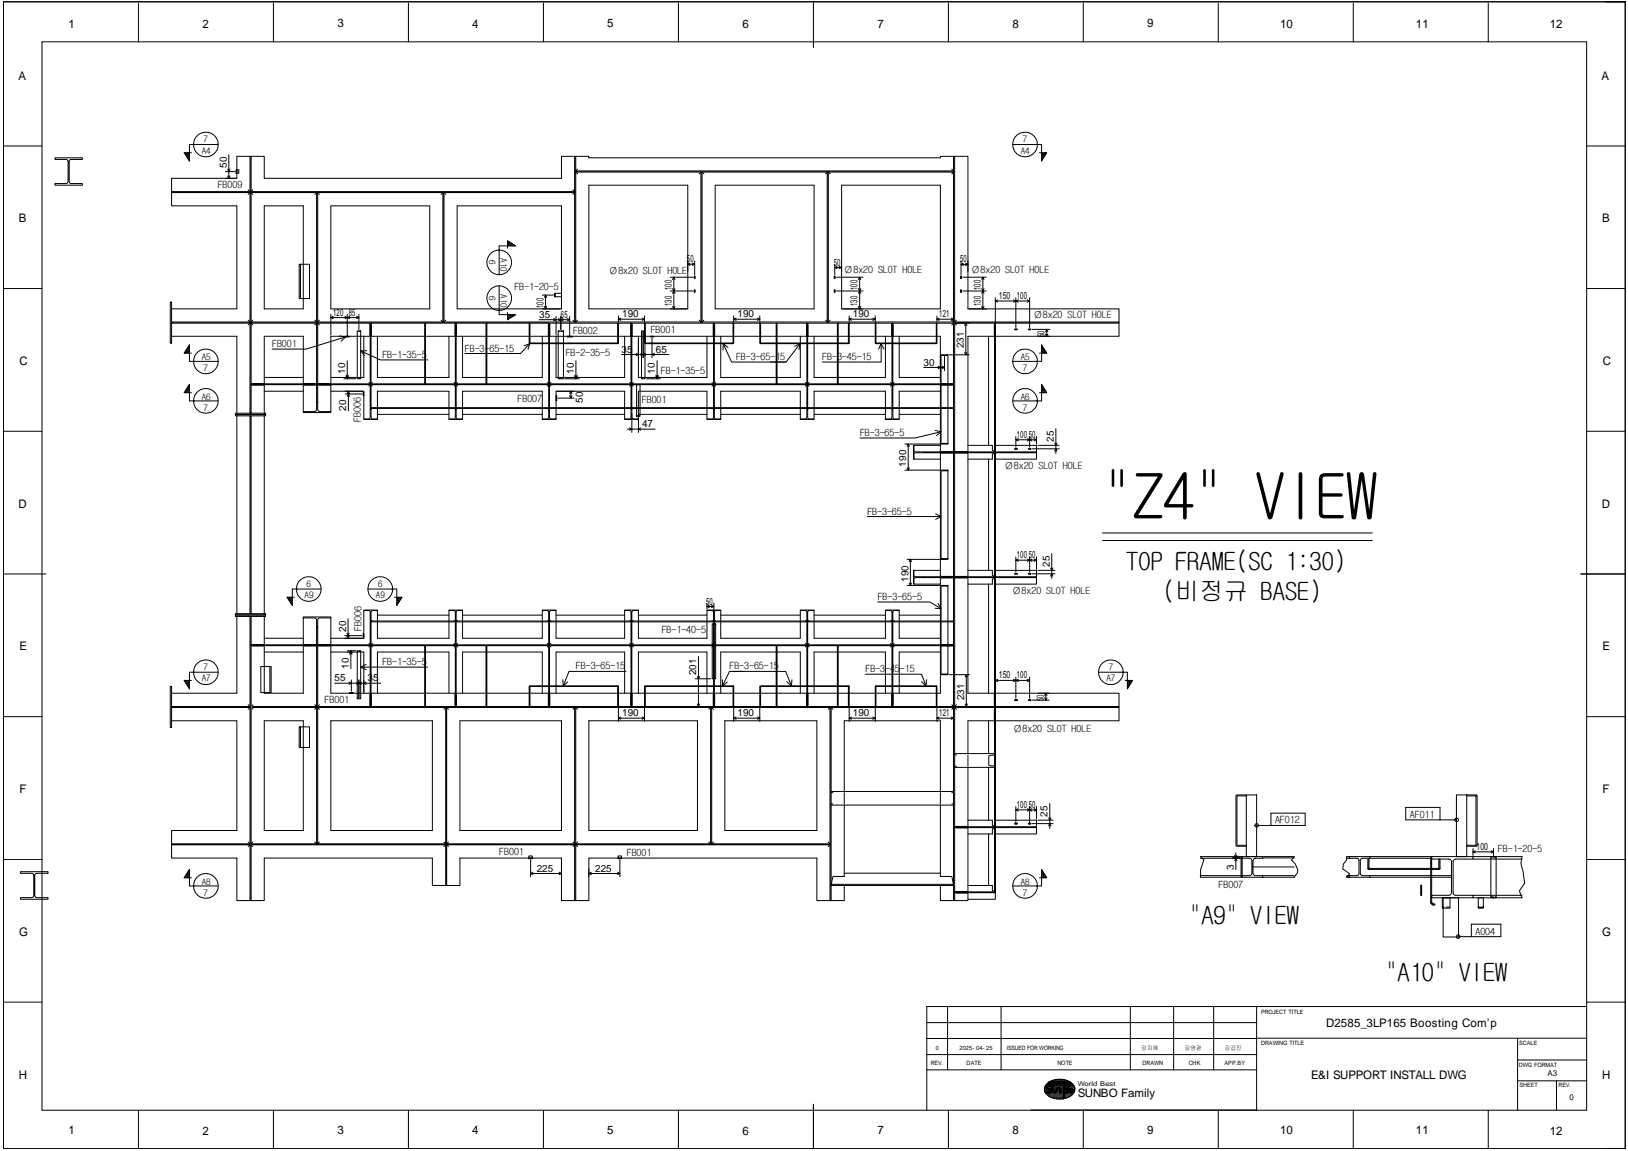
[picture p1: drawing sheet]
<svg xmlns="http://www.w3.org/2000/svg" width="420mm" height="297mm" viewBox="0 0 420 297" stroke-linecap="round" stroke-linejoin="round" font-family="sans-serif">
<g fill="none" stroke="#000" stroke-width=".26">
<path d="M10.8 10.8h398.7v275.7h-398.7zM35.7 .5h.1M35.7 .8v10M70.6 .5h.1M70.6 .8v10M105.4 .5h.1M105.4 .8v10M140.2 .5h.1M140.2 .8v10M175.1 .5h.1M175.1 .8v10M209.9 .5h.1"/>
<path d="M209.9 .8v11.5M244.8 .5h.1M244.8 .8v10M279.6 .5h.1M279.6 .8v10M314.4 .5h.1M314.4 .8v10M349.2 .5h.1M349.2 .8v10M384.1 .5h.1M384.1 .8v10M.8 37.6h.1"/>
<path d="M.9 37.7h9.9M47.7 39.4l-.1 .1M47.9 39.4l-.1 .3M48.2 39.4l-.3 .5M48.4 39.4l-.4 .7M48.7 39.4l-.6 .9M48.9 39.5l-.7 1M48.9 39.9l-.6 .8M56.3 37.3h-7.4v4.2l-1.4-2.1h1.9M59.1 39.9v6.1M261.4 37.3h7.4v4.2l1.3-2.1h-1.8M268.8 39.5l.7 1"/>
<path d="M268.8 39.9l.5 .8M269 39.4l.6 .9M269.2 39.4l.5 .7M269.5 39.4l.3 .5M269.7 39.4l.3 .3M270 39.4l.1 .1M409.5 37.7h9.9M14.2 40.7h7.1v.4h-3l-.3 .2-.1 .3 .1 5.6 3.3 .2v.4h-7.1v-.4h2.9l.3-.2 .2-.3-.2-5.6-3.2-.2zM44.3 49.7v3.4h16.8v26.6h-16.8M44.3 49.4h20.2v.3h-20.2zM48.9 40.3l-.4 .6M48.9 40.7l-.3 .4"/>
<path d="M48.9 41.1l-.2 .2M48.9 41.5h.1M58.2 46h2.6M58.2 44.3h2.4M58.8 45.4l.3 .6M58.8 43.6l.3 .7 .3-.7M59.4 45.4l-.3 .6M60.9 43.8h.2v.9h-.2zM61.1 43.8h.5v.9h-.5M64 49l.5 .4M64.5 40.3h-3.4v5.7h-16.8v3.4M64.5 40.3h.3v66.3h-.3z"/>
<path d="M64.5 49.7l-.5 .5M64.8 40.3h3.4v5.7h76.7v-5.7h3.4M64.8 49.4h83.5v.3h-83.5zM64.8 49.7l.4 .5M65.2 49l-.4 .4M68.2 53.1h10.1v26.6h-10.1zM81.7 49.7h.3v33.4h-.3zM81.7 49.7l-.5 .5M82 49.7l.4 .5M85.4 53.1h25.5v26.6h-25.5zM114.3 49.7h.3v33.4h-.3zM114.3 49.7l-.5 .5"/>
<path d="M114.6 49.7l.4 .5M118 53.1h26.9v26.6h-26.9zM147.9 49l.4 .4M148.3 40.3h.3v42.8h-.3zM148.3 49.7l-.4 .5M148.6 40.3h3.4v.4h90.7v-.4h3.4M148.6 44.1h97.5v.3h-97.5zM148.6 44.4l.5 .5M149.1 43.6l-.5 .5M152 47.8h25.5v31.9h-25.5zM180.9 44.4h.3v38.7h-.3zM180.9 44.4l-.4 .5"/>
<path d="M181.2 44.4l.5 .5M184.6 47.8h25.5v31.9h-25.5zM213.5 44.4h.3v38.7h-.3zM213.5 44.4l-.4 .5M213.8 44.4l.4 .5M217.2 47.8h25.5v31.9h-25.5zM245.7 43.6l.4 .5M246.1 44.4l-.4 .5M246.4 40.3h3.4v39.4h39v3.4M268.8 40.3l.4 .6M268.8 40.7l.3 .4M268.8 41.1l.1 .2"/>
<path d="M.8 74.5h10M43.9 77.9h.4v10.7h-.4zM77.6 68.2h-.4v8.8h2.7v-8.8h-2.3v8.8M128.8 73.7v7.5h4.3l-2.1 1.3v-1.9M131 64v-1.9l2.1 1.4h-4.3v7.4M131.1 62.2h-.1M131.3 62.3l-.3 .2M131.4 62.4l-.4 .3M131.7 62.6l-.7 .4M131.9 62.7l-.9 .5M132.1 62.8l-1 .7M132.2 62.9l-.8 .6"/>
<path d="M132.5 63.1l-.7 .4M132.7 63.2l-.5 .3M132.9 63.3l-.3 .2M140 76.2h2.8M140.5 79.1l.3 .6M140.8 76.2l-.3 .6M140.8 76.2l.3 .6M140.8 76.2v3.5M141.1 79.1l-.3 .6M143.3 75.7h1.6v.9h-1.8v-.9h.2v.9M173 75.1h5.8M173 71.5h5.8"/>
<path d="M173.6 79.1l.3 .6M173.6 74.5l.3 .6M173.9 75.1l-.3 .6M173.9 75.1l.3 .6M173.9 71.5v8.2M173.9 71.5l-.3 .6M173.9 71.5l.3 .6M174.2 79.1l-.3 .6M174.2 74.5l-.3 .6M177.5 68.2l.6 .3M177.5 68.2h1.8M178.1 67.9l-.6 .3"/>
<path d="M178.7 67.9l.6 .3M179.2 71.2l.2 .2-.1 .5zM179.2 74.8l.2 .1-.1 .5zM179.3 67.4v3.5M179.3 68.2l-.6 .3M215.3 71.2l.3 .2-.2 .5-.1-.2zM215.3 74.8l.3 .1-.2 .5-.1-.1zM215.4 68.2v2.7M215.4 69l.6 .3M215.4 69h1.8M215.9 75.1h6.8M215.9 71.5h6.8"/>
<path d="M216 68.7l-.6 .3M216.6 68.7l.6 .3M217.2 68.2v1.9M217.2 69l-.6 .3M221.5 79.1l.4 .6M221.5 74.5l.4 .6M221.9 75.1l-.4 .6M221.9 75.1l.3 .6M221.9 71.5v8.2M221.9 71.5l-.4 .6M221.9 71.5l.3 .6M222.2 79.1l-.3 .6"/>
<path d="M222.2 74.5l-.3 .6M247.9 71.2l.3 .2-.2 .5-.1-.2zM247.9 74.8l.3 .1-.2 .5-.1-.1zM248 67.4v3.5M248 68.2l.6 .3M248 68.2h1.8M248.5 75.1h6M248.5 71.5h6M248.6 67.9l-.6 .3M249.2 67.9l.6 .3M249.8 67.4v2.7M249.8 68.2l-.6 .3"/>
<path d="M250.1 79.7h4.4M253.4 79.1l.3 .6M253.4 74.5l.6 1.2M253.7 71.5v8.2M253.7 71.5l-.3 .6M253.7 71.5l.3 .6M254 79.1l-.3 .6M254 74.5l-.6 1.2M256.9 76.8v9.6M256.9 77.7l.6 .3M256.9 77.7h8.8M257.5 77.4l-.6 .3"/>
<path d="M261.6 77.4l.6 .3M262.2 76.8v7.7M262.2 77.7l-.6 .3M262.2 77.7l.6 .3M262.8 77.4l-.6 .3M265.1 77.4l.6 .3M265.7 76.8v7.7M265.7 77.7l-.6 .3M409.5 74.5h9.9M44.3 83.1h20.2v.3h-20.2zM44.3 86.8h16.8v19.8M47.6 91.1h.1"/>
<path d="M47.8 90.8l.1 .3M47.9 90.6l.3 .5M48 90.4l.4 .7M48.1 90.3l.6 .8M48.2 90l.7 1.1M48.3 89.8l.6 .9M48.5 99.8l.4 .7M48.5 89.7l.4 .6M48.6 99.6l.3 .4M48.6 89.5l.3 .4M48.7 99.4l.2 .3M48.7 89.2l.2 .3"/>
<path d="M48.9 99.2v.1M48.9 89v.1M48.9 89v4.3h7.4M48.9 89l-1.4 2.1h1.9M64 82.6l.5 .5M64.5 83.4l-.5 .5M64.8 99.1h16.9v.2h-16.9zM64.8 83.4l.4 .5M64.9 99.1l3.3-.1v-12.2h10.1v12.2l3.3 .1M64.9 99.3l3.3 .1v7.2M65.2 82.6l-.4 .5M68.2 97.4h10.1"/>
<path d="M81.2 82.6l.5 .5M81.6 99.3l-3.3 .1v7.1h7.1v-.3M81.7 83.4l-.5 .5M82 99.1h13.5v.2h-13.5zM82 83.4l.4 .5M82.1 99.3l3.3 .1v6.8h-3l-.4-.5v-22.3h-.3v22.3l-.5 .5h-2.9M82.4 82.6l-.4 .5M85.4 81.1v5.3M85.4 82l.6 .3M85.4 82h7.2M86 81.7l-.6 .3M87.6 86.7l1.6 .3"/>
<path d="M88.8 97.7h3.1M89 81.7l1.2 .6M89.2 86.8h.9v.2h-.9zM89.2 87l-10.2 3.1h-8.8M89.2 87l-1.1 1.1M89.3 97.2l.3 .5M89.3 96.8l.3 .6 .3-.6M89.6 81.1v5.6M89.6 93.1v4.6M89.9 97.2l-.3 .5M90.2 81.7l-1.2 .6M92 81.7l.6 .3"/>
<path d="M92.2 85.4h.9v12.3h-.9zM92.6 81.1v3.9M92.6 82l-.6 .3M93.1 90.6l5 2.3h12.3M93.1 90.6l1 1.2M93.9 86.8v10.6h-8.5M94.7 90.5l-1.6 .1M95.2 98.7l.3 .4M95.5 83.5v3.3h-10.1v12.2l-3.3 .1M95.5 99.3l-.3 .4M95.8 99.1h21.7v.2h-21.7zM95.8 83.5v3.3h21.6l.1-3.3"/>
<path d="M95.8 99.3l.3 .4M96.1 98.7l-.3 .4M97.4 86.8v10.6h18.5v-10.6M109.6 83.4h.2v15.7h-.2zM113.8 82.6l.5 .5M115 82.6l-.4 .5M117.2 98.7l.3 .4M117.5 99.3l-.3 .4M117.7 99.1h23.9v.2h-23.9zM117.7 83.5l.1 3.3h23.7l.1-3.3M117.7 99.3l.4 .4M118.1 98.7l-.4 .4"/>
<path d="M119.4 86.8v10.6h20.6v-10.6M125.4 83.4h.2v15.7h-.2zM131 82.4l.1 .1M131 82.2l.3 .1M131 81.9l.4 .3M131 81.7l.7 .4M131 81.4l.9 .6M131.1 81.2l1 .6M131.4 81.2l.8 .5M131.8 81.2l.7 .4M132.2 81.2l.5 .2M132.6 81.2l.3 .1"/>
<path d="M136.6 83.4h.2v5.1h22.6v-5.1h.2v5.2l-22.9 .1-.1-.1zM136.7 88.7l-2.4 2.5h-14.3M136.7 88.7l-1.4 .5M136.7 88.7l-.4 1.5M139.1 82.5h7.9M141.3 98.7l.3 .4M141.6 99.3l-.3 .4M141.8 99.1h21.1v.2h-21.1zM141.8 83.5l.1 3.3h20.9l.1-3.3M141.8 99.3l.4 .4M142.2 98.7l-.4 .4M142.9 82.2l.6 .3-.6 .3"/>
<path d="M143.5 86.8v10.6h17.7v-10.6M143.5 81.7v4.7M144.1 85.4h1.3v12.3h-1.3zM144.1 82.2l1.2 .6M144.7 81.7v3.3M145.3 82.2l-1.2 .6M145.7 97.7h3.8M146.3 86.8h1.4v.2h-1.4zM146.4 82.2l.6 .3M147 81.7v5M147 82.5l-.6 .3M147.9 82.6l.4 .5"/>
<path d="M148.3 97.2l.3 .5M148.3 96.8l.3 .6 .4-.6M148.6 93.1v4.6M149 97.2l-.4 .5M149.1 82.6l-.5 .5M159.6 82.4h6.7M159.6 81.5v1.6M159.6 82.4l.6 .3M160.2 82.1l-.6 .3M160.4 91.5h12.2M162.5 98.7l.4 .4M162.9 99.3l-.4 .4"/>
<path d="M163.1 99.1h21v.2h-21zM163.1 83.5l.1 3.3h20.9v-3.3M163.1 99.3l.3 .4M163.4 98.7l-.3 .4M164.2 91.2l.6 .3-.6 .3M164.3 99.3h.9v8.1h-.9zM164.8 86.8v10.6h17.7v-10.6M165.4 91.2l1.2 .6M165.6 85.4h.9v12.3h-.9zM165.7 82.1l.6 .3M166 85.7v6.6M166.3 83.4h.2l.1 5.1h22.5l.1-5.1h.2v5.2l-22.9 .1-.2-.1z"/>
<path d="M166.3 81.5v1.6M166.3 82.4l-.6 .3M166.6 91.2l-1.2 .6M166.8 97.7h3.6M167.9 86.8h.8v.2h-.8zM168.3 87.3v5M168.9 91.2l-.6 .3 .6 .3M169.3 97.2l.3 .5M169.3 96.8l.3 .6 .3-.6M169.6 93.1v4.6M169.9 97.2l-.3 .5M180.5 82.6l.4 .5"/>
<path d="M181.7 82.6l-.5 .5M183.8 98.7l.3 .4M184.1 99.3l-.3 .4M184.4 99.1h23.8v.2h-23.8zM184.4 83.5v3.3h23.8v-3.3M184.4 99.3l.3 .4M184.7 98.7l-.3 .4M186 86.8v10.6h20.5v-10.6M186.6 88.7l2.2 4.7h14.1M186.6 88.7v1.6M186.6 88.7l1.3 1M189.4 82.4h6.7"/>
<path d="M189.4 81.5v1.6M189.4 82.4l.6 .3M190 82.1l-.6 .3M195.5 82.1l.6 .3M196.1 83.4h.2v5.1h22.6v-5.1h.3v5.2l-22.9 .1-.2-.1zM196.1 81.5v1.6M196.1 82.4l-.6 .3M200.3 83.4h.2v15.7h-.2zM206.5 88.7l-3.6 4.7h-4.1M206.5 88.7l-1.4 .7M206.5 88.7l-.3 1.5M207.9 98.7l.3 .4"/>
<path d="M208.2 99.3l-.3 .4M208.4 99.1h21.8v.2h-21.8zM208.4 83.5l.1 3.3h21.6l.1-3.3M208.4 99.3l.4 .4M208.8 98.7l-.4 .4M210.1 86.8v10.6h18.4v-10.6M213.1 82.6l.4 .5M214.2 82.6l-.4 .5M216.1 83.4h.2v15.7h-.2zM219.2 82.4h6.7M219.2 81.5v1.6M219.2 82.4l.6 .3"/>
<path d="M219.8 82.1l-.6 .3M225.3 82.1l.6 .3M225.9 83.4h.2v5.1h15.5v-5.1h.2v5.2l-15.8 .1zM225.9 81.5v1.6M225.9 82.4l-.6 .3M227.4 88.7v4.7h-15.2M227.4 88.7l-.7 1.4M227.4 88.7l.7 1.4M229.8 98.7l.4 .4M230.2 99.3l-.4 .4M230.4 99.1h15.7v.2h-15.7zM230.4 83.5l.1 3.3h12.2v12.2l3.3 .1"/>
<path d="M230.4 99.3l.4 .4M230.8 98.7l-.4 .4M232.1 86.8v10.6h10.6M238.4 94.8h5.4M241.8 81.5v1.6M241.8 82.4l.6 .3M241.8 82.4h4.3M242.1 94.5l.6 .3-.6 .3M242.4 82.1l-.6 .3M242.9 91.6h1.7v.1h-1.7zM242.9 91.7v22.7M243.2 94.5l.6 .3"/>
<path d="M243.8 91.9v3.8M243.8 94.8l-.6 .3M244.6 91.7v22.7M245 91.6h5.1M245.5 82.1l.6 .3M245.7 82.6l.4 .5M246 99.3l-3.3 .1v5.8M246.1 83.4h-104.3l.1 24.6 1.6 .1v-2.6M246.1 83.1v-42.8h.3v42.8M246.1 83.1h-181.3v.3h76.8v22.2M246.1 81.5v1.6M246.1 83.4v98.9"/>
<path d="M246.1 82.4l-.6 .3M246.1 83.4l-.4 .5M246.4 83.1h42.4v.3h-42.4M246.4 83.4v98.9M246.4 83.4l.4 .5M246.4 83.4h3.7M246.8 82.6l-.4 .5M249 91l.3 .6M249.3 83.4l-.3 .6M249.3 83.4l.3 .6M249.3 83.4v8.2M249.6 91l-.3 .6"/>
<path d="M255.1 86.8v28.1M256.7 83.4h.2v33.2h-.2zM256.7 83.5l-.1 3.3h-6.8v29.7l-3.3 .1M261.9 84.9l.7 .1-.6 .1zM265.4 84.9l.7 .1-.5 .1zM266.4 85h4.6M268.3 86.8h2.7M268.3 91.1h1.8l-1.3-2.1v4.3h-7.4M268.9 99.4l-.1 .3M268.9 89.2l-.1 .3M269.1 99.6l-.3 .4M269.1 89.5l-.3 .4"/>
<path d="M269.2 99.8l-.4 .7M269.2 89.7l-.4 .6M269.3 89.8l-.5 .9M269.5 90l-.7 1.1M269.6 90.3l-.6 .8M269.7 90.4l-.5 .7M269.8 86.2l.3 .6M269.8 90.6l-.3 .5M270 90.8l-.3 .3M270.1 91.1h-.1M270.1 85l-.3 .6M270.1 85l.3 .6"/>
<path d="M270.1 85v1.8M270.4 86.2l-.3 .6M288.8 83.4v3.4h-31.9M.8 111.3h10M47.6 101.2l.1 .1M47.8 101l.1 .3M47.9 100.8l.3 .5M48 100.6l.4 .7M48.1 100.4l.6 .9M48.2 100.2l.7 1.1M48.3 100l.6 .8M49.4 101.3h-1.9l1.4-2.1v4.3h7.4"/>
<path d="M60.7 107h7.8v.3h-7.8zM60.7 106.6h7.8v.4h-7.8zM61.1 107.3v51.1M64.5 107.3h.3v51.1h-.3zM68.2 101h10.1M68.2 107.3v51.1M81.7 103.8h.3M85.4 101h8.5v7.2l3.5-.1M89.1 101.7h4.3M89.6 102.3l.3-.6 .3 .6M89.9 101l-.3 .6M89.9 101l.3 .6"/>
<path d="M89.9 101v5M93.7 101.2h.2v.9h-.2zM95.8 105.6h-.3v2.4l-1.6 .1M95.8 105.2h21.7M95.8 105.4h21.7M95.8 105.4l.3 .1M97.4 105.5v2.6h-1.3l-.3-.4v-24.3h-.3v22.2M97.4 105.2v-4.2h18.5v4.2M97.4 106.9h18.5M115.9 105.5v2.7l3.5-.1M117.4 105.4l-.2 .1M117.7 105.6h-.2l-.1 2.4-1.5 .1"/>
<path d="M117.7 105.2h23.9M117.7 105.4h23.9M117.8 105.4l.3 .1M119.4 105.5v2.6h-1.3l-.4-.4v-24.3h-.2v22.2M119.4 105.2v-4.2h20.6v4.2M119.4 106.9h20.6M140 105.5v2.7l3.5-.1M141.5 105.4l-.2 .1M141.8 105.6h-.2l-.1 2.4-1.5 .1M141.8 105.2h21.1M141.8 105.4h21.1M141.9 105.4l.3 .1"/>
<path d="M143.5 102.1h.2v1.3h-.2zM143.5 105.2v-4.2h17.7v4.2M143.5 106.9h17.7M144 102.7h4.2M147 102.1l.3 .6M147.3 101l-.3 .6M147.3 101l.3 .6M147.3 101v1.7M147.6 102.1l-.3 .6M161.2 105.5v2.7l3.6-.1M161.9 110.7h7.2M162.5 110.4l.6 .3-.6 .3"/>
<path d="M162.8 105.4l-.3 .1M163.1 105.6h-.2l-.1 2.4-1.6 .1M163.1 106.7v4.9M163.1 105.2h21M163.1 105.4h21M163.2 105.4l.2 .1M164.8 105.5v2.6l-1.6-.1-.1-24.6h-.2v22.2M164.8 105.2v-4.2h17.7v4.2M164.8 107.7v3.9M164.8 106.9h17.7M165.4 110.4l-.6 .3 .6 .3M182.5 105.5v2.7l3.5-.1"/>
<path d="M184.1 105.4l-.3 .1M184.4 105.6h-.3l-.1 2.4-1.5 .1M184.4 105.2h23.8M184.4 105.4h23.8M184.4 105.4l.3 .1M186 105.5v2.6l-1.6-.1v-24.6h-.3v22.2M186 105.2v-4.2h20.5v4.2M186 106.9h20.5M206.5 105.5v2.7l3.6-.1M208.2 105.4l-.3 .1M208.4 105.6h-.2l-.1 2.4-1.6 .1M208.4 105.2h21.8"/>
<path d="M208.4 105.4h21.8M208.5 105.4l.3 .1M210.1 105.5v2.6l-1.6-.1-.1-24.6h-.2v22.2M210.1 105.2v-4.2h18.4v4.2M210.1 106.9h18.4M228.5 105.5v2.7l3.6-.1M230.1 105.4l-.3 .1M230.4 105.6h-.2l-.1 2.4-1.6 .1M230.4 105.2h15.7M230.4 105.4h15.7M230.5 105.4l.3 .1M232.1 105.5v2.6l-1.6-.1-.1-24.6h-.2v22.2"/>
<path d="M232.1 106.9h10.6M233.6 114.6h9M234.4 114.6l-.3 .6M234.4 114.6l.3 .6M234.4 114.6v6.7M235.9 114.9l.1 1.6 2.4 .1v.2M238.4 116.6h7.7v.2h-9.8l-.4 .4v1.3h6.8M241.3 111.1l1.6 .3M242.7 114.9h-6.9l.1 3.6M242.7 105.4v11.1l3.3 .1M242.7 101h-10.6v4.2M242.9 114.4h1.7v.2h-1.7z"/>
<path d="M242.9 111.4l-6.7 1.6h-14.2M242.9 111.4l-1.2 1M246 116.8l-3.3 .1v31.9h3.3M246.5 116.8l3.3 .1v31.9h-3.3M249.8 114.9h6.3v1.3l.6 .4M255.1 118.5v28.7M256.7 116.8h.2v32h-.2zM256.7 116.8l-.6 .4v1.3h-6.3M256.9 114.9h10.6v1.9h-21.1v-.2h21.1M261.9 115.7l.7 .1-.6 .2zM262.2 112.6v2.8M262.2 113.5h5.3"/>
<path d="M262.2 113.5l.6 .3M262.8 113.2l-.6 .3M265.1 113.2l1.2 .6M265.4 115.7l.7 .1-.5 .2zM265.7 112.6v2.8M266.3 113.2l-1.2 .6M266.4 115.8h6.9M266.9 113.2l.6 .3M267.5 116.8v1.7h-10.6M267.5 112.6v2M267.5 113.5l-.6 .3M267.8 114.9h5.5"/>
<path d="M268.3 101.3h1.8l-1.3-2.1v4.3h-7.4M269.3 100l-.5 .8M269.5 100.2l-.7 1.1M269.6 100.4l-.6 .9M269.7 100.6l-.5 .7M269.8 100.8l-.3 .5M270 101l-.3 .3M270.1 101.2l-.1 .1M272.2 116.4l.3-.6 .3 .6M272.2 114.3l.3 .6 .3-.6M272.5 110.6v6.5M409.5 111.3h9.9"/>
<path d="M223.9 133.3h19M233.6 121.3h9M234.1 120.7l.3 .6M234.7 120.7l-.3 .6M241.5 132.6l1.4 .7M242.9 121.3h1.7v.2h-1.7zM242.9 121.5v22.7M242.9 133.3l-1.4 .7M244.6 121.5v22.7M284.5 137.5h69.7M284.5 139.5h69.7M.8 148.1h11.1"/>
<path d="M60.7 158.7h7.8v.4h-7.8zM60.7 158.4h7.8v.3h-7.8zM61.1 159.1v19.8h-16.8M68.2 159.1v7.2l-3.3 .1M74.2 154.1v.1M74.5 154.1l-.2 .3M74.7 154.1l-.3 .5M75 154.1l-.5 .8M75.2 154.1l-.5 .9M75.4 154.2l-.6 1M75.4 154.6l-.5 .8M75.4 155l-.3 .7"/>
<path d="M75.4 155.4l-.2 .4M75.4 155.8l-.1 .2M78.3 159.5v-.3h7.1v7.1l-3.3 .1M82.9 152h-7.5v4.3l-1.3-2.2h1.8M85.4 159.5h-3l-.3 .1-.1 2.2h-.3M89.8 159.7v5M93.9 157.6l3.5-.2v2.8M95 152h7.4v4.3l1.3-2.2h-1.8M97.4 157.6h-1.3l-.3 .3v24.4h-.3v-24.6l-1.6-.1v7.1h-8.5M97.4 158.7h18.5M102.4 154.2l.6 1M102.4 154.6l.5 .8"/>
<path d="M102.4 155l.4 .7M102.4 155.4l.3 .4M102.4 155.8l.1 .2M102.6 154.1l.6 .9M102.8 154.1l.5 .8M103.1 154.1l.3 .5M103.3 154.1l.2 .3M103.6 154.1l.1 .1M115.9 157.6l3.5-.2v2.8M119.4 157.6h-1.3l-.4 .3v24.4h-.2l-.1-24.6-1.5-.1v2.6M119.4 158.7h20.6M140 157.6l3.5-.2v2.8"/>
<path d="M143.5 157.6h-1.3l-.4 .3v24.4h-.2l-.1-24.6-1.5-.1v2.6M143.5 158.7h17.7M161.2 157.6l3.6-.2v2.8M164.8 157.6h-1.4l-.3 .3v24.4h-.2l-.1-24.6-1.6-.1v2.6M164.8 158.7h17.7M182.5 157.6l3.5-.2v2.8M182.5 155.7v1.4M182.5 156.5l.5 .3M182.5 156.5h1.7M183 156.2l-.5 .3M183.6 156.2l.6 .3M184.2 155.7v5"/>
<path d="M184.2 156.5l-.6 .3M186 157.6h-1.3l-.3 .3v24.4h-.3l-.1-24.6-1.5-.1v2.6M186 158.7h20.5M206.5 157.6l3.6-.2v2.8M210.1 157.6h-1.3l-.4 .3v24.4h-.2l-.1-24.6-1.6-.1v2.6M210.1 158.7h18.4M226.5 155.4h13.5l2.9 1.7M228.5 157.6l3.6-.2v2.8M232.1 157.6h-1.3l-.4 .3v24.4h-.2l-.1-24.6-1.6-.1v2.6M232.1 158.7h10.6M234.1 144.4h8.5M234.1 151.1h8.5"/>
<path d="M234.7 150.5l.2 .6M234.9 144.4l-.2 .5M234.9 144.4l.3 .5M234.9 144.4v6.7M235.2 150.5l-.3 .6M235.9 147.2l.1 1.6h2.4v.3M238.4 148.8h7.7v.3h-9.8l-.4 .3v1.3h6.8M241.3 157l1.6 .1M242.1 155.7l.8 1.4M242.7 147.2h-6.9l.1 3.5M242.9 144.2h1.7v.2h-1.7zM242.9 151.1h1.7v.2h-1.7z"/>
<path d="M242.9 151.3v22.6M244.6 151.3v22.6M246 149.1h-3.3v11.2M246.5 149.1h3.3v29.8h6.8l.1 3.3M249.8 147.2h6.3v1.3l.6 .3M255.1 150.7v28.2M256.7 149.1h.2v33.2h-.2zM256.7 149.1l-.6 .3v1.3h-6.3M256.9 147.2h10.6v1.9h-21.1v-.3h21.1M261.9 148l.7 .1-.6 .1zM262.2 143.7v3.9M262.2 144.6h5.3"/>
<path d="M262.2 144.6l.6 .3M262.8 144.3l-.6 .3M265.1 144.3l1.2 .6M265.4 148l.7 .1-.5 .1zM265.7 143.7v3.9M266.3 144.3l-1.2 .6M266.4 148.1h5.9M266.9 144.3l.6 .3M267.5 149.1v1.6h-10.6M267.5 143.7v3.2M267.5 144.6l-.6 .3M267.8 147.2h4.5"/>
<path d="M271.1 148.7l.3-.6 .3 .6M271.1 146.6l.3 .6 .3-.6M271.4 142.9v6.4M408 148.1h11.4M43.9 177.1h.4v10.6h-.4zM47.7 175.6l-.1 .1M47.9 175.6l-.1 .3M48.2 175.6l-.3 .5M48.4 175.6l-.4 .7M48.7 175.6l-.6 .9M48.9 175.7l-.7 1M48.9 176.1l-.6 .8"/>
<path d="M48.9 176.5l-.4 .6M48.9 176.9l-.3 .4M48.9 177.3l-.2 .2M48.9 177.7h.1M56.3 173.5h-7.4v4.3l-1.4-2.2h1.9M64.8 166.4h16.9v.2h-16.9zM64.9 166.6l3.3 .1v12.2h10.1v-12.2l3.3-.1M68.2 164.7h10.1M68.2 168.3h10.1M69.6 172v6.7h-2.3v-6.7h2.7v6.7h-.4M82 166.4h13.5v.2h-13.5zM82 161.8v20.5h-.3v-22.4l-.5-.4h-2.9v6.8l3.3 .1"/>
<path d="M82.1 166.6l3.3 .1v12.2h10.1v3.3M85.4 168.3h8.5v10.6M86.4 176.3h11.8M89 164h4.4M89.5 164.1l.3 .6M89.5 163.4l.3 .6 .3-.6M89.7 167.9h2.2M90.1 176l.6 .3-.6 .3M90.1 164.1l-.3 .6M90.3 178.7h.8v.2h-.8zM90.3 168.9l.3-.6 .2 .6M90.6 167.9l-.3 .6"/>
<path d="M90.6 167.9l.2 .6M90.6 167.9v4.7M90.7 175.5v2.9M92 176l.6 .3M92.2 167.9h.9v12.4h-.9zM92.6 175.5v4.5M92.6 176.3l-.6 .3M92.6 176.3l.7 .3M93.1 172.2h17.3M93.1 172.2l1.4 .6M93.3 176l-.7 .3M93.7 163.6h.2v.9h-.2z"/>
<path d="M94.5 176l-.6 .3 .6 .3M94.5 171.4l-1.4 .8M95.2 166l.3 .4M95.5 160.1h.3M95.5 166.6l-.3 .4M95.8 166.4h21.7v.2h-21.7zM95.8 160.5h21.7M95.8 160.3h21.7M95.8 166.6l.3 .4M96.1 160.2l-.3 .1M96.1 166l-.3 .4M97.4 160.5v4.2h18.5v-4.2"/>
<path d="M97.4 178.9v-10.6h18.5v10.6M109.6 166.6h.2v15.7h-.2zM117.2 160.2l.2 .1M117.2 166l.3 .4M117.5 160.1h.2M117.5 166.6l-.3 .4M117.7 166.4h23.9v.2h-23.9zM117.7 160.5h23.9M117.7 160.3h23.9M117.7 166.6l.4 .4M118.1 160.2l-.3 .1M118.1 166l-.4 .4"/>
<path d="M119.4 160.5v4.2h20.6v-4.2M119.4 178.9v-10.6h20.6v10.6M125.4 166.6h.2v15.7h-.2zM136.6 177h22.9l.1 5.3h-.2v-5.1h-22.6v5.1h-.2zM141.3 160.2l.2 .1M141.3 166l.3 .4M141.6 160.1h.2M141.6 166.6l-.3 .4M141.8 166.4h21.1v.2h-21.1zM141.8 160.5h21.1M141.8 160.3h21.1M141.8 166.6l.4 .4"/>
<path d="M142.2 160.2l-.3 .1M142.2 166l-.4 .4M143.5 160.5v4.2h17.7v-4.2M143.5 178.9v-10.6h17.7v10.6M145.2 175.4l.2 1.6M146.5 176l-1.1 1M161.5 173.3h-14.6l-1.5 3.7M162.5 160.2l.3 .1M162.5 166l.4 .4M162.9 160.1h.2M162.9 166.6l-.4 .4M163.1 166.4h21v.2h-21z"/>
<path d="M163.1 160.5h21M163.1 160.3h21M163.1 166.6l.3 .4M163.4 160.2l-.2 .1M163.4 166l-.3 .4M164.8 160.5v4.2h17.7v-4.2M164.8 178.9v-10.6h17.7v10.6M166.4 177h22.8l.2 5.3h-.2l-.1-5.1h-22.5l-.1 5.1h-.2zM179.4 175.2h4.1M180 174.6l.3 .6 .3-.6M180.3 169.4v12.9M183.8 160.2l.3 .1"/>
<path d="M183.8 166l.3 .4M183.8 161h.9v14.2h-.9zM184.1 160.1h.3M184.1 166.6l-.3 .4M184.4 166.4h23.8v.2h-23.8zM184.4 160.5h23.8M184.4 160.3h23.8M184.4 166.6l.3 .4M184.7 160.2l-.3 .1M184.7 166l-.3 .4M186 160.5v4.2h20.5v-4.2M186 178.9v-10.6h20.5v10.6"/>
<path d="M186.4 175.4l.1 1.6M187.7 176l-1.2 1M188.3 173.3h14.5l1.5 3.7M191.9 173.3h-3.6l-1.8 3.7M196.1 177h22.9l.2 .1v5.2h-.3v-5.1h-22.6v5.1h-.2zM200.3 166.6h.2v15.7h-.2zM203.1 175.9l1.2 1.1M204.4 175.4l-.1 1.6M207.9 160.2l.3 .1M207.9 166l.3 .4M208.2 160.1h.2M208.2 166.6l-.3 .4"/>
<path d="M208.4 166.4h21.8v.2h-21.8zM208.4 160.5h21.8M208.4 160.3h21.8M208.4 166.6l.4 .4M208.8 160.2l-.3 .1M208.8 166l-.4 .4M210.1 160.5v4.2h18.4v-4.2M210.1 178.9v-10.6h18.4v10.6M216.1 166.6h.2v15.7h-.2zM223.4 174h14.4l1.2 3M225.9 177h15.8l.1 5.3h-.2v-5.1h-15.5v5.1h-.2zM229.8 160.2l.3 .1"/>
<path d="M229.8 166l.4 .4M230.2 160.1h.2M230.2 166.6l-.4 .4M230.4 166.4h15.7v.2h-15.7zM230.4 160.5h15.7M230.4 160.3h15.7M230.4 166.6l.4 .4M230.8 160.2l-.3 .1M230.8 166l-.4 .4M232.1 160.5v4.2h10.6M237.8 175.9l1.2 1.1M239.1 175.4l-.1 1.6"/>
<path d="M242.7 160.5v5.8l3.3 .1M242.7 168.3h-10.6v10.6M242.9 173.9h1.7v.2h-1.7zM245 174.1h5.2M246 166.6l-3.3 .1v12.2h-12.2l-.1 3.3M249.4 174.1l-.3 .6M249.4 174.1l.3 .6M249.4 174.1v8.2M256.9 178.9h31.9v3.4M256.9 174.8v3.8M256.9 175.6l.6 .3M256.9 175.6h8.8"/>
<path d="M257.5 175.3l-.6 .3M261.6 175.3l.6 .3M262.2 174.8v5.4M262.2 175.6l-.6 .3M262.2 175.6l.6 .3M262.8 175.3l-.6 .3M265.1 175.3l.6 .3M265.7 174.8v5.4M265.7 175.6l-.6 .3M267.9 178.9h2.9M269.9 178.9l-.3 .6M269.9 178.9l.3 .6"/>
<path d="M269.9 178.9v1.8M283.5 173.5h7.5v4.3l1.3-2.2h-1.9M291 175.7l.6 1M291 176.1l.5 .8M291 176.5l.3 .6M291 176.9l.2 .4M291 177.3l.1 .2M291.1 175.6l.6 .9M291.4 175.6l.4 .7M291.6 175.6l.4 .5M291.9 175.6l.2 .3M292.1 175.6l.1 .1"/>
<path d="M.8 185h10M44.3 182.3h20.2v.3h-20.2zM44.3 186h16.8v28.3h-16.8v3.5M64 181.9l.5 .4M64.5 182.6l-.5 .4M65.2 181.9v.4M65.2 182.6v.4M68.2 186h10.1v28.3h-10.1zM77.6 187.6h-.4v5.3h2.7v-5.3h-2.3v5.3M81.2 181.9l.5 .4M81.7 182.6h.3v35.2h-.3zM81.7 182.6l-.5 .4"/>
<path d="M82 182.6l.4 .4M82.4 181.9l-.4 .4M85.4 186h26.2v28.3h-26.2zM95.8 182.2v-3.3h21.6l.1 3.3M115 182.6h.3v35.2h-.3zM115 182.6l-.4 .4M115.3 182.6l.4 .4M117.7 182.2l.1-3.3h23.7l.1 3.3M118.7 186h26.2v28.3h-26.2zM141.8 182.2l.1-3.3h20.9l.1 3.3M148.3 182.6l-.4 .4M148.6 182.6l.5 .4"/>
<path d="M152 186h28v28.3h-28zM159.6 185.3h6.7M159.6 182.6v3.6M159.6 185.3l.6 .3M160.2 185l-.6 .3M163.1 182.2l.1-3.3h20.9v3.3M165.7 185l.6 .3M166.3 182.6v3.6M166.3 185.3l-.6 .3M179.4 182.3h3.2M180 181.7l.3 .6M180.6 181.7l-.3 .6"/>
<path d="M183.4 182.6h.3v35.2h-.3zM183.4 182.6l-.5 .4M183.7 182.6l.4 .4M184.4 182.2v-3.3h23.8v3.3M187.1 186h23.7v28.3h-23.7zM189.4 185.3h6.7M189.4 182.6v3.6M189.4 185.3l.6 .3M190 185l-.6 .3M195.5 185l.6 .3M196.1 182.6v3.6M196.1 185.3l-.6 .3"/>
<path d="M208.4 182.2l.1-3.3h21.6l.1 3.3M214.2 182.6l-.5 .4M214.5 182.6l.5 .4M219.2 185.3h6.7M219.2 182.6v3.6M219.2 185.3l.6 .3M219.8 185l-.6 .3M225.3 185l.6 .3M225.9 182.6v3.6M225.9 185.3l-.6 .3M241.8 182.6v3.6M241.8 185.3l.6 .3"/>
<path d="M241.8 185.3h4.3M242.4 185l-.6 .3M245.5 185l.6 .3M245.7 181.9l.4 .4M246.1 182.6v49.8h.3v-49.8M246.1 182.3h-180.9v.3h180.9M246.1 182.9v3.3M246.1 185.3l-.6 .3M246.1 182.6l-.4 .4M246.4 194.8h.4M246.4 182.3h42.4v.3h-42.4M246.4 194.5h10.3"/>
<path d="M246.4 198h10.3M246.4 182.6l.4 .4M246.4 182.3h3.8M246.8 197.7l-.4 .1M246.8 181.9l-.4 .4M249.1 181.7l.3 .6M249.7 181.7l-.3 .6M249.8 198v15.3l-3.3 .1M249.8 194.8v2.9M255.1 186v8.5M255.1 198v13.7M256.7 182.6h.2v30.8h-.2z"/>
<path d="M256.7 194.8l-1.5 .3v2.4l1.5 .2M256.7 182.7l-.1 3.3h-6.8v8.5M261.9 180.6l.7 .1-.6 .1zM265.4 180.6l.7 .1-.5 .1zM266.4 180.7h4.4M269.6 180.1l.3 .6M270.2 180.1l-.3 .6M288.8 182.6v3.4h-31.9M409.5 185h9.9M44.3 218v3.4h16.8v11h3.4M64 217.3l.5 .5M64.5 217.8h-20.2v.2h20.2"/>
<path d="M64.5 217.8v-58.7h.3v58.7M64.5 218v14.4h.3v-14.4M64.5 218l-.5 .5M64.8 217.8h83.5v.2h-83.5M64.8 218l.4 .5M65.2 217.3l-.4 .5M81.2 217.3l.5 .5M82.4 217.3l-.4 .5M114.6 217.3l.4 .5M115 218l-.4 .5M115.3 218l.4 .5M115.7 217.3l-.4 .5"/>
<path d="M147.9 217.3l.4 .5M148.3 218l-.4 .5M148.6 217.8h65.6v.2h-65.6zM148.6 218l.5 .5M149.1 217.3l-.5 .5M182.9 217.3l.5 .5M184.1 217.3l-.4 .5M213.7 217.3l.5 .5M214.2 218l-.5 .5M214.5 204.5l.5 .1M214.5 207.8h31.6M214.5 204.3h31.6"/>
<path d="M215 207.5h-.5M217.9 207.8v18.4h-2.9l-.5 2M217.9 204.3v-18.3h24.8v18.3M217.9 204.6v2.9M242.7 207.8v18.4h3l.4 2M242.7 204.6v2.9M245.7 207.5h.4M246.1 204.5l-.4 .1M246.5 213.6l3.3 .1v16.4l-3.3 .1M249.8 211.7h6.3v1.3l.6 .3M255.1 215.2v13.3M256.7 213.6l-.6 .3v1.3h-6.3"/>
<path d="M256.9 211.7h10.6v1.9h-21.1v-.2h21.1M261.9 212.5l.7 .1-.6 .1zM262.2 209h5.3M262.2 208.2v4.2M262.2 209l.6 .3M262.8 208.7l-.6 .3M265.1 208.7l.6 .3M265.4 212.5l.7 .1-.5 .1zM265.7 208.2v4.2M265.7 209l.6 .3M265.7 209l-.6 .3M266.3 208.7l-.6 .3"/>
<path d="M266.4 212.6h5.4M266.9 208.7l.6 .3M267.5 213.6v1.6h-10.6M267.5 208.2v3.2M267.5 209l-.6 .3M267.8 211.7h4M270.6 213.1l.3-.5 .3 .5M270.6 211.1l.3 .6 .3-.6M270.9 207.3v6.5M321.6 205.1h2.7v16h-2.7zM321.6 205.4l-2.4 .1v12.6h2.4M321.6 205.1h-2.4l-.2 .3v12.8l.2 .2h2.4"/>
<path d="M324.3 213h12.5v-3.2h-8.8v3.2M371.6 211.6v-3.2h-8.8v3.2h13.1M375.9 205.1h2.6v16h-2.6zM378.5 205.1h2.5l.2 .3v12.8l-.2 .2h-2.5M378.5 205.4h2.4v12.7h-2.4M380.2 219v1.8M380.2 219.8l.5 .3M380.2 219.8h5.2M380.7 219.5l-.5 .3M384.9 219.5l.5 .3M385.4 219v2M385.4 219.8l-.5 .3"/>
<path d="M.8 221.8h10M5.3 225h7.1v.4h-3l-.4 .4v5.4l.4 .4h3v.5h-7.1v-.5h3l.4-.4v-5.4l-.1-.3-3.3-.1zM47.6 226.4l.1 .1M47.8 226.2l.1 .3M47.9 226l.3 .5M48 225.8l.4 .7M48.1 225.6l.6 .9M48.2 225.4l.7 1M48.3 225.2l.6 .8M48.5 225l.4 .6M48.6 224.8l.3 .4M48.7 224.6l.2 .2"/>
<path d="M48.9 224.4h.1M49.4 226.5h-1.9l1.4-2.1v4.2h7.4M115 228.5v-10.5h.3v10.5M115.3 228.5h3.4v-7.1h26.2v11h3.4M115.3 228.5h-3.7v-7.1h-43.4v11h-3.4M136.5 221.4v-.5h.9v.7h-.9v-.2h.9M136.9 221.9v4.4M136.9 225.4l.6 .3M136.9 225.4h8M137.5 225.1l-.6 .3M144.3 225.1l.6 .3M144.9 221.7v4.6"/>
<path d="M144.9 225.4l-.6 .3M148.6 232.4v-49.8h-.3v49.8h3.7v-11h58.8v11h3.4M152 225.4h8M152 224.2v2.1M152 225.4l.6 .3M152.6 225.1l-.6 .3M159.4 225.1l.6 .3M159.5 221.4v-.5h.9v.7h-.9v-.2h.9M160 221.9v4.4M160 225.4l-.6 .3M214.5 228.2h31.6v.3h-31.6zM217.9 228.5v3.9h-3.7v-49.8h.3v49.8"/>
<path d="M217.9 225.3h24.8M242.7 228.5v3.9h3.4M246.5 230.4l3.3 .1v1.9h-3.4M249.8 228.5h6.3v1.3l.6 .4M256.7 230.2v-16.6h.2v16.8h-.2M256.7 230.2h-10.3v.2h10.5v-.2M256.9 230.4v1.7h-7.1M268.3 226.5h1.8l-1.3-2.1v4.2h-7.4M268.9 224.6l-.1 .2M269.1 224.8l-.3 .4M269.2 225l-.4 .6M269.3 225.2l-.5 .8"/>
<path d="M269.5 225.4l-.7 1M269.6 225.6l-.6 .9M269.7 225.8l-.5 .7M269.8 226l-.3 .5M270 226.2l-.3 .3M270.1 226.4l-.1 .1M309.8 221.5h10.8M309.8 226h10.8M318.1 221.4h1.9M318.6 220.7l.3 .7 .3-.7M318.6 222.1l.3-.6 .3 .6M318.9 220.1v4.3"/>
<path d="M320.3 221.4h.3v4.7h-.3zM320.6 221.1h5.3v.4h-2l-.3 .2-.2 .3v3.4l.2 .4 .3 .2h2v.4h-5.3v-.4h1.9l.4-.2 .2-.4v-3.4l-.2-.3-.4-.2h-1.9zM320.6 221.1h-10.8l.9 .8-.9 2.6v1.9h10.8M323.4 223.7h10.6M325.9 221.1h8.1l-.7 .9 1 1 .6 1.5v.7l-.9 1.2h-8.1M325.9 221.4h8.1M325.9 226h8.1M347.6 221.5h.6M347.6 226h.6M347.6 226.3l.9 .1M348.2 221.1h5.4v.4h-2l-.3 .1-.2 .4 .1 3.7 .4 .3h2v.4h-5.4v-.4h2l.5-.3v-.3v-3.6l-.5-.3h-2zM348.2 221.1h-.6v.9l-.9 1-.2 1.2 1.8 1.3-.7 .9h.6"/>
<path d="M353 221.7h.3l.1 2.4h17.9v-2.4h.3v2.5l-.2 .2h-18.2l-.2-.2zM353.6 221.5h15.9M353.6 221.1h15.9M353.6 226h21M353.6 226.4h21M366.6 228.4h.3v2.7h-.3zM369.2 221.4h.3v11.3a.66 .66 0 0 0 .8 .6v.3a.84 .84 0 0 1-1.1-.9zM369.5 221.1h10.7v.6h-4.5a.73 .73 0 0 0-.7 .7v8a.65 .65 0 0 0 .7 .7h4.5v.6h-10.7v-.6h4.4l.7-.5v-8.2a.73 .73 0 0 0-.7-.7h-4.4zM372.2 231.7h2v2.7h-2zM372.4 231.7h4v10.1h-4zM380.2 221.1h12.6l-.3 1.7 .6 2.3 .4 2.8-1.4 2 .7 1.8h-12.6M380.2 221.7h12.6"/>
<path d="M380.2 231.1h12.6M381.5 234.1v-2.4h1.3v2.7h-1.3v-.3h1.3M384.8 221.1h1.3v10.6h-1.3zM409.5 221.8h9.9M.8 258.6h10M244.6 259.8v16.3M258.4 259.8v16.3M291.7 259.8v16.3M302.9 259.8v16.3M313.2 259.8v16.3M324.3 259.8v26.7M376.3 241.7h11v-3.2h-7.6v3.2"/>
<path d="M409.5 258.6h9.9M409.5 259.8h-170.3v26.7M239.2 276.1h85.1M239.2 272.2h85.1M239.2 268h85.1M239.2 263.9h85.1M270 279.9h6.9M270.2 279.7a5.3 5.3 0 0 1 6.6 0 2.09 2.09 0 0 1-1.1 3.5 4.7 4.7 0 0 1-6.1-1.6l-.1-.5 .3-.9zM270.3 279.6h6.4M270.5 279.4h5.9M270.9 279.1h5.2M271.4 278.9h4.1"/>
<path d="M272.2 278.6h2.5M324.3 267.9h85.2M391.7 267.9v18.6M391.7 273.6h17.8M391.7 278.9h17.8M401.7 278.9v7.6M.8 296.4h.1M.9 296.6v-296.1h418.5v296.1M.9 296.5h418.5M35.7 286.5v10M70.6 286.5v10M105.4 286.5v10"/>
<path d="M140.2 286.5v10M175.1 286.5v10M209.9 285v11.5M244.8 286.5v10M266.1 286.5h58.2M269.5 281.1h.7M269.5 280.8h.5M269.5 281.3h1.7M269.6 281.6h1.6M269.7 281.7h1.3M269.7 281.7v.1M269.8 281.7h.1"/>
<path d="M269.8 280.1h.6M269.8 282.1h4.6M269.9 281.7l-.2 .2M270 281.7l-.3 .2M270 281.7l-.2 .3M270 282.3h4.4M270.1 281.7l-.3 .3M270.2 281.7l-.3 .4M270.3 281.7l-.3 .4M270.3 282.6h4.1M270.3 280.1l-.6 .2M270.3 280.7l-.2 .2"/>
<path d="M270.3 280.8l-.2 .2M270.4 280.8l-.2 .3 .3-.2M270.4 281.7l-.3 .4M270.4 280.1l-.4 .4M270.5 281.7l-.4 .4M270.5 280.1l-.5 .5h-.4M270.6 280.9l-.3 .2M270.6 281.7l-.4 .4M270.6 280.9h.4M270.6 281.2h.4M270.6 280.9l-.3 .3M270.6 280.1l-.6 .6"/>
<path d="M270.7 280.9l-.3 .3M270.8 280.9l-.4 .3M270.8 281.2l.3-.3-.3 .3M270.8 280.1l-.8 .7M270.8 280.9l-.2 .3M270.9 280.9l-.3 .3M271 280.9l-.4 .3M271 280.9a.57 .57 0 0 1 .6 .6 .57 .57 0 0 1-.6 .6l.9-1M271 281.2l.3 .3-.3 .2M271 280.1l-.4 .3M271 280.9l-.3 .3M271 281.7l-.6 .4 .2-.4-.3 .4"/>
<path d="M271.1 280.1l-.3 .3 .3-.3M271.1 280.4l.3-.3-.3 .3M271.2 280.4l.2-.3h3.5l-.5 .4M271.2 280.1l-.4 .3M271.2 280.9l-.3 .3M271.2 280.1l-.3 .3M271.3 280.4l-.9 .1v.3l.2 .1M271.3 280.4l.3 .3M271.3 280.1a.59 .59 0 0 1 .6 .6M271.3 280.1h-.7a.57 .57 0 0 0-.6 .5 .57 .57 0 0 0 .6 .6M271.3 281l-.3 .2M271.3 280.1l-.3 .3"/>
<path d="M271.3 280.4l.3-.2-.2 .3M271.3 281l-.2 .2M271.4 281l-.3 .3 .3-.2M271.4 281.1l-.2 .2M271.5 281.1l-.3 .2M271.5 281.2l-.2 .2M271.5 280.1l-.3 .3M271.6 280.7v.7a.64 .64 0 0 0 .6 .6 .64 .64 0 0 0 .6-.6M271.6 281.1l-.4 .2M271.6 280.7l.3-.2-.3 .3h-1.2M271.6 283.3h2.8M271.6 281.3l-.8 .8 .3-.4"/>
<path d="M271.6 281.3l.3-.3-.3 .3M271.6 281.3l-.7 .8M271.6 281.5l-.5 .6M271.6 281.7l-.4 .3M271.7 280.2l-.1 .4h-1.3l-.3 .3M271.8 280.4l-.2 .3M271.9 280.7v.9l.4 .1 .2-.3M271.9 280.8h.8M271.9 281.3h.6M271.9 281.3l-.3 .3M271.9 280.7l-.3 .3 .3-.3M271.9 280.8l-.3 .3"/>
<path d="M271.9 280.9l-.6 .6M271.9 281.1l-.3 .3M271.9 281.2l-.8 .8M271.9 281.4l-.2 .3 .2-.2M271.9 281.6h.6M271.9 281.6l-.2 .2M271.9 282l.3-.3-.2 .3M272 281.6l-.6 .3M272 281.7l-.2 .2M272.1 281.7l-.2 .2 .3-.2M272.5 281.3a.64 .64 0 0 1 .7-.7 .64 .64 0 0 1 .6 .7M272.5 283.5h1.9"/>
<path d="M272.5 281.3v.1M272.8 281.3l.2-.3 .5 .3M272.8 281.6h.7M272.8 281.3v.1M272.8 281.2l-.7 .8M272.8 281.3l-.7 .7M272.8 281.4l-.6 .7M272.8 281.5l-.5 .5M272.8 281.6l-.4 .4M272.9 281.1l-.4 .4M272.9 281.1h.5M273 280.7l-.5 .4h-.6"/>
<path d="M273 280.7l-.5 .5M273.1 280.7l-.6 .6M273.2 280.7l-.7 .6M273.2 281l.3-.2-.2 .2M273.3 280.7l-.8 .7M273.3 280.7l-.3 .3M273.4 280.7l-.3 .3M273.4 281.1l.3-.2-.2 .3M273.5 281.3h-.7l-.6 .8M273.5 281.8l.3-.3-.3 .3-.9 .1M273.5 281.3v.8l.3-.3M273.5 281.2l.2-.2-.2 .3"/>
<path d="M273.6 280.8l-.3 .2M273.6 280.8l-.3 .3M273.8 281.2l-.3 .3 .3-.3M273.8 281.1l-.3 .2M273.8 281.3h.6M273.8 281.3v.8M273.8 281.3l-.3 .3M273.8 281.4l-.3 .3M273.8 281.6l-.3 .4M273.8 281.9l-.2 .2M273.8 281.9l-.1 .2M273.8 282v.1"/>
<path d="M273.8 281.6l-.3 .3M273.8 281.7l-.3 .3M274.4 281.1h-.6l-.3 .3M274.4 280.8h-.8l-.2 .3M274.4 280.6h-2.5l-.3 .3M274.4 280.7v2.8M274.7 280.2l-2.9 .1M274.7 280.7v.2h.7M274.7 282.1l-.1 1.4M274.7 280.8h.9l-.4 .4M274.7 281.3l-.3 .3h-.6M274.7 281.5l-.3 .3h-.6"/>
<path d="M274.7 282.1h2.4M274.7 282.3h2.2M274.7 282.5l-.3 .3h-3.8M274.7 282.7l-.3 .4h-3.4M274.7 283.1h1.3M274.7 283.3h.7M274.7 281.7h.7M274.7 283l-.3 .3M274.7 283.1l-.3 .4M274.7 280.8l-.3 .3M274.7 280.9l-.3 .3 .4-.3M274.7 281.4l-.3 .4"/>
<path d="M274.7 281.6l-.3 .3M274.7 281.7l-.3 .4M274.7 282.1l-.3 .5M274.7 282.3l-.3 .3M274.7 282.4l-.3 .3M274.7 282.5l-.3 .3M274.7 282.7l-.3 .3M274.7 282.8l-.3 .3M274.7 282.9l-.3 .4M274.7 283.3l-.2 .2M274.7 283.3l-.1 .2M274.8 280.9l-.4 .4"/>
<path d="M274.9 280.1l-.5 .5M275 280.9l-.6 .5M275 281.7l-.6 .4M275 280.1l-.6 .5M275 281.7l-.6 .6M275 280.4l.6 .1v.3l-.2 .1M275 280.4l-.3 .3M275 280.1a.58 .58 0 0 0-.6 .6M275 280.1h.4M275 280.1l-.6 .6M275.1 280.9l-.7 .7M275.1 281.7l-.7 .7"/>
<path d="M275.1 280.1l-.7 .7M275.2 280.1l-.8 .7M275.2 281.7l-.4 .4M275.3 280.1l-.9 .8M275.3 281.7l-.4 .4M275.3 280.1l-.3 .3M275.3 281.7l-.3 .4M275.4 280.1l-.4 .3M275.4 280.4l.3-.3-.2 .3M275.4 281.7l-.4 .4M275.4 281.2l.3 .3-.3 .2M275.4 280.1a.59 .59 0 0 1 .5 .3 .59 .59 0 0 1-.1 .7 .59 .59 0 0 1 .2 .6 .59 .59 0 0 1-.6 .4l1.1-1"/>
<path d="M275.4 281.2h-.7v.5M275.4 280.1l-.3 .3M275.4 280.9l-.6 .3M275.4 281.7l-.3 .4M275.5 280.9l-.4 .3M275.5 280.1l-.3 .3M275.5 281.7l-.3 .4M275.5 280.1l-.2 .3M275.6 280.5l.2-.3-.2 .3M275.7 281.4l.2-.3-.3 .2h-.9l-.3 .4M275.7 281.6h-1l-.3 .4M275.7 280.8l.3-.3-.7 .7"/>
<path d="M275.8 280.2l-.3 .2 .3-.2M275.8 281.1h.5l-1 1M275.8 281.9h.1M275.9 281.8h.2M275.9 280.3l-.2 .2M275.9 281.2l-.2 .3M276 280.8h1.4M276 280.4l-.3 .3M276 280.8l-.5 .5 .4-.4M276 281.3l-.3 .3M276 281.3l-.7 .8M276 281.6l-.5 .4"/>
<path d="M276 280.5l-.7 .7M276 280.7l-.5 .5M276 280.8l-.5 .4M276 281.4l-.6 .7M276.1 281.9l.7-.7-.6 .7M276.4 282.8h-1.7l-.3 .4M276.4 281.1l-.9 1M276.5 281.1l-.5 .5M276.6 281.1l-1 .9M276.6 282.6h-1.9l-.3 .3M276.6 281.1l-.6 .6M276.7 281.1h.7"/>
<path d="M276.7 281.1l-.6 .6M276.7 281.1l-.6 .7M276.8 281.1l-.7 .7M276.9 281.8h.3M276.9 281.3l-.7 .6M276.9 281.3l-.7 .7M276.9 281.3h.5M276.9 281.3l-.6 .7M276.9 281.4l-.6 .6M276.9 281.7l-.2 .3M277 281.4l-.6 .6M277 281.5l-.5 .6"/>
<path d="M277.1 280.1h-1.5l-.3 .3M277.3 280.3h-1.4l-.2 .3h-1l-.3 .4 .3-.3M277.3 281.6h-.3l-.5 .5M277.4 280.6h-1.4l-.6 .6M279.6 286.5v10M314.4 286.5v10M349.2 286.5v10M384.1 286.5v10"/>
<circle cx="53.1" cy="37.3" r="3.2"/>
<circle cx="264.5" cy="37.3" r="3.2"/>
<circle cx="128.8" cy="67.7" r="3.2"/>
<circle cx="128.8" cy="77" r="3.2"/>
<circle cx="53.1" cy="93.3" r="3.2"/>
<circle cx="264.5" cy="93.3" r="3.2"/>
<circle cx="53.1" cy="103.5" r="3.2"/>
<circle cx="264.5" cy="103.5" r="3.2"/>
<circle cx="79.7" cy="152" r="3.2"/>
<circle cx="98.1" cy="152" r="3.2"/>
<circle cx="53.1" cy="173.5" r="3.2"/>
<circle cx="286.7" cy="173.5" r="3.2"/>
<circle cx="324.3" cy="213" r=".47"/>
<circle cx="375.9" cy="211.6" r=".47"/>
<circle cx="53.1" cy="228.6" r="3.2"/>
<circle cx="264.5" cy="228.6" r="3.2"/>
<circle cx="376.3" cy="241.7" r=".46"/>
<circle cx="276.5" cy="281.6" r=".48"/>
</g>
<path d="M92.2 97.6h.9M93.1 85.6h-.9M165.6 97.6h.9M166.5 85.6h-.9M164.3 107.3h.9M93.1 168.1h-.9M183.8 175h.9M184.7 161.2h-.9M92.2 180.1h.9M370 233.3l-.4-.3-.1-.3" fill="none" stroke="#000" stroke-width=".26" stroke-dasharray=".5 .2" stroke-linecap="butt"/>
<path d="M144.1 97.6h1.3M145.4 85.6h-1.3M384.8 231.4h1.3M386.1 221.4h-1.3" fill="none" stroke="#000" stroke-width=".26" stroke-dasharray=".7 .3" stroke-linecap="butt"/>
<path d="M369.2 232.7a.79 .79 0 0 0 .8 .9" fill="none" stroke="#000" stroke-width=".26" stroke-dasharray=".7 .2" stroke-linecap="butt"/>
<path d="M374.2 234.1h-2" fill="none" stroke="#000" stroke-width=".26" stroke-dasharray="1.1 .4" stroke-linecap="butt"/>
<text font-size="16.3" x="284.4" y="133.8">&quot;Z4&quot; VIEW</text>
<g font-size="6.5">
<text x="290.7" y="147">TOP FRAME(SC 1:30)</text>
<text x="300.1" y="154.9">(비정규 BASE)</text>
<text x="306.9" y="238.5">&quot;A9&quot; VIEW</text>
<text x="357.5" y="253.2">&quot;A10&quot; VIEW</text>
</g>
<g font-size="3">
<text x="17.7" y="7.1">1</text>
<text x="52.2" y="7.2">2</text>
<text x="87.1" y="7">3</text>
<text x="121.8" y="7.1">4</text>
<text x="156.7" y="7">5</text>
<text x="191.6" y="7.2">6</text>
<text x="226.4" y="7.1">7</text>
<text x="261.3" y="7.1">8</text>
<text x="296.1" y="7">9</text>
<text x="330.4" y="7.1">10</text>
<text x="365.4" y="7.1">11</text>
<text x="400" y="7.2">12</text>
<text x="4.7" y="20.5">A</text>
<text x="413.3" y="20.5">A</text>
<text x="4.9" y="57.4">B</text>
<text x="413.5" y="57.4">B</text>
<text x="5" y="94.2">C</text>
<text x="413.6" y="94.2">C</text>
<text x="4.8" y="131">D</text>
<text x="413.4" y="131">D</text>
<text x="5" y="167.9">E</text>
<text x="413.6" y="167.9">E</text>
<text x="5" y="204.7">F</text>
<text x="413.6" y="204.7">F</text>
<text x="5" y="241.5">G</text>
<text x="413.5" y="241.5">G</text>
<text x="342.2" y="264.9">D2585_3LP165 Boosting Com'p</text>
<text x="4.9" y="278.3">H</text>
<text x="338.4" y="278.5">E&amp;I SUPPORT INSTALL DWG</text>
<text x="413.5" y="278.3">H</text>
<text x="278.1" y="283.1">SUNBO Family</text>
<text x="17.7" y="292.8">1</text>
<text x="52.2" y="292.8">2</text>
<text x="87.1" y="292.7">3</text>
<text x="121.8" y="292.8">4</text>
<text x="156.7" y="292.7">5</text>
<text x="191.6" y="292.8">6</text>
<text x="226.4" y="292.8">7</text>
<text x="261.3" y="292.8">8</text>
<text x="296.1" y="292.7">9</text>
<text x="330.4" y="292.8">10</text>
<text x="365.4" y="292.8">11</text>
<text x="400" y="292.8">12</text>
</g>
<g font-size="2.6">
<text x="58.5" y="43.3" transform="rotate(-90 58.5 43.3)">50</text>
<text x="56.2" y="48.5">FB009</text>
<text x="157.1" y="70.7">Ø8x20 SLOT HOLE</text>
<text x="177.3" y="67.7">5</text>
<text x="178.2" y="67.7">0</text>
<text x="215.2" y="68.6">50</text>
<text x="217.7" y="70.4">Ø8x20 SLOT HOLE</text>
<text x="247.8" y="67.7">50</text>
<text x="250.5" y="70.4">Ø8x20 SLOT HOLE</text>
<text x="132.8" y="74.8">FB-1-20-5</text>
<text x="173.4" y="74.9" transform="rotate(-90 173.4 74.9)">100</text>
<text x="221.3" y="74.9" transform="rotate(-90 221.3 74.9)">100</text>
<text x="253.1" y="74.9" transform="rotate(-90 253.1 74.9)">100</text>
<text x="257.8" y="77.2">150</text>
<text x="262.4" y="77.2">100</text>
<text x="86" y="81.5">120</text>
<text x="90" y="81.5">85</text>
<text x="139.1" y="82">35</text>
<text x="140.3" y="79.5" transform="rotate(-90 140.3 79.5)">100</text>
<text x="144.8" y="82">65</text>
<text x="160.6" y="81.9">190</text>
<text x="173.4" y="79" transform="rotate(-90 173.4 79)">130</text>
<text x="190.3" y="81.9">190</text>
<text x="220.1" y="81.9">190</text>
<text x="221.3" y="79" transform="rotate(-90 221.3 79)">130</text>
<text x="242.4" y="81.9">121</text>
<text x="253.1" y="79" transform="rotate(-90 253.1 79)">130</text>
<text x="266.6" y="82.2">Ø8x20 SLOT HOLE</text>
<text x="70.2" y="89.6">FB001</text>
<text x="147.9" y="86.1">FB002</text>
<text x="167.9" y="86">FB001</text>
<text x="248.8" y="89.9" transform="rotate(-90 248.8 89.9)">231</text>
<text x="269.6" y="87" transform="rotate(-90 269.6 87)">50</text>
<text x="98.7" y="92.4">FB-1-35-5</text>
<text x="120" y="90.7">FB-3-65-15</text>
<text x="146" y="91.9">FB-2-35-5</text>
<text x="160.4" y="91">35</text>
<text x="169.2" y="91">65</text>
<text x="189.9" y="92.9">FB-3-65-15</text>
<text x="212.2" y="92.9">FB-3-45-15</text>
<text x="238.4" y="94.4">30</text>
<text x="89.1" y="96.5" transform="rotate(-90 89.1 96.5)">10</text>
<text x="148.1" y="96.5" transform="rotate(-90 148.1 96.5)">10</text>
<text x="169" y="96.5" transform="rotate(-90 169 96.5)">10</text>
<text x="170.6" y="96.4">FB-1-35-5</text>
<text x="89.4" y="106" transform="rotate(-90 89.4 106)">20</text>
<text x="133.6" y="103.7">FB007</text>
<text x="150.4" y="104" transform="rotate(-90 150.4 104)">50</text>
<text x="165.6" y="104">FB001</text>
<text x="93.1" y="108.8" transform="rotate(-90 93.1 108.8)">FB006</text>
<text x="165.7" y="110.3">47</text>
<text x="222" y="112.5">FB-3-65-5</text>
<text x="262.4" y="113">100</text>
<text x="265.5" y="113">50</text>
<text x="271.9" y="114" transform="rotate(-90 271.9 114)">25</text>
<text x="233.9" y="120.4" transform="rotate(-90 233.9 120.4)">190</text>
<text x="259.1" y="121">Ø8x20 SLOT HOLE</text>
<text x="223.9" y="132.8">FB-3-65-5</text>
<text x="262.4" y="144.1">100</text>
<text x="265.5" y="144.1">50</text>
<text x="270.9" y="146.3" transform="rotate(-90 270.9 146.3)">25</text>
<text x="226.5" y="154.9">FB-3-65-5</text>
<text x="234.4" y="150.2" transform="rotate(-90 234.4 150.2)">190</text>
<text x="261.1" y="153.2">Ø8x20 SLOT HOLE</text>
<text x="182.2" y="156">50</text>
<text x="89.3" y="163.1" transform="rotate(-90 89.3 163.1)">20</text>
<text x="93.3" y="162.8" transform="rotate(-90 93.3 162.8)">FB006</text>
<text x="170.8" y="163.4">FB-1-40-5</text>
<text x="90" y="172.6" transform="rotate(-90 90 172.6)">10</text>
<text x="98.7" y="171.7">FB-1-35-5</text>
<text x="148.6" y="172.8">FB-3-65-15</text>
<text x="188.3" y="172.8">FB-3-65-15</text>
<text x="223.4" y="173.5">FB-3-45-15</text>
<text x="86.4" y="175.8">55</text>
<text x="94.8" y="175.8">35</text>
<text x="179.7" y="174.3" transform="rotate(-90 179.7 174.3)">201</text>
<text x="257.8" y="175.1">150</text>
<text x="262.4" y="175.1">100</text>
<text x="83.8" y="181.4">FB001</text>
<text x="160.6" y="184.8">190</text>
<text x="190.3" y="184.8">190</text>
<text x="220.1" y="184.8">190</text>
<text x="242.4" y="184.8">121</text>
<text x="248.8" y="180.7" transform="rotate(-90 248.8 180.7)">231</text>
<text x="269.4" y="181" transform="rotate(-90 269.4 181)">50</text>
<text x="261.4" y="188.8">Ø8x20 SLOT HOLE</text>
<text x="262.4" y="208.5">100</text>
<text x="265.5" y="208.5">50</text>
<text x="270.4" y="210.8" transform="rotate(-90 270.4 210.8)">25</text>
<text x="329.1" y="212.5">AF012</text>
<text x="363.9" y="211.1">AF011</text>
<text x="128.9" y="220.6">FB001</text>
<text x="161.8" y="220.8">FB001</text>
<text x="381" y="219.4">100</text>
<text x="386.6" y="219.9">FB-1-20-5</text>
<text x="138.5" y="224.9">225</text>
<text x="153.6" y="224.9">225</text>
<text x="318.4" y="224.5" transform="rotate(-90 318.4 224.5)">3</text>
<text x="314.5" y="229.2">FB007</text>
<text x="380.8" y="241.2">A004</text>
</g>
<g font-size="2.3">
<text x="52.1" y="39.6">A4</text>
<text x="52.5" y="36.7">7</text>
<text x="263.4" y="39.6">A4</text>
<text x="264" y="36.7">7</text>
<text x="126.3" y="67.2" transform="rotate(90 126.3 67.2)">6</text>
<text x="129.2" y="66.7" transform="rotate(90 129.2 66.7)">A10</text>
<text x="126.3" y="76.4" transform="rotate(90 126.3 76.4)">6</text>
<text x="129.2" y="75.9" transform="rotate(90 129.2 75.9)">A10</text>
<text x="52.1" y="93">A5</text>
<text x="52.5" y="95.8">7</text>
<text x="263.4" y="93">A5</text>
<text x="264" y="95.8">7</text>
<text x="52.1" y="103.1">A6</text>
<text x="52.5" y="106">7</text>
<text x="263.4" y="103.1">A6</text>
<text x="264" y="106">7</text>
<text x="78.6" y="154.3">A9</text>
<text x="79.1" y="151.4">6</text>
<text x="97" y="154.3">A9</text>
<text x="97.6" y="151.4">6</text>
<text x="52.5" y="172.9">7</text>
<text x="286.1" y="172.9">7</text>
<text x="52.1" y="175.8">A7</text>
<text x="285.6" y="175.8">A7</text>
<text x="52.1" y="228.3">A8</text>
<text x="52.5" y="231.2">7</text>
<text x="263.4" y="228.3">A8</text>
<text x="264" y="231.2">7</text>
</g>
<g font-size="2.1">
<text x="399.4" y="277.7">A3</text>
<text x="405.1" y="283.8">0</text>
</g>
<text font-size="1.7" x="278.1" y="280.3">World Best</text>
<g font-size="1.5">
<text x="325.5" y="261.6">PROJECT TITLE</text>
<text x="325.5" y="269.7">DRAWING TITLE</text>
<text x="392.1" y="269.7">SCALE</text>
<text x="240.2" y="274.8">REV.</text>
<text x="241.5" y="270.8">0</text>
<text x="247.6" y="270.8">2025- 04- 25</text>
<text x="249.5" y="274.8">DATE</text>
<text x="259.8" y="270.8">ISSUED FOR WORKING</text>
<text x="272.9" y="274.8">NOTE</text>
<text x="294.6" y="270.8">강지혜</text>
<text x="294.9" y="274.8">DRAWN</text>
<text x="305.8" y="270.8">김영광</text>
<text x="306.8" y="274.8">CHK</text>
<text x="316.1" y="274.8">APP.BY</text>
<text x="316.1" y="270.8">김갑진</text>
<text x="392" y="275.5">DWG FORMAT</text>
<text x="392.2" y="280.5">SHEET</text>
<text x="402.3" y="280.5">REV.</text>
</g>
</svg>
